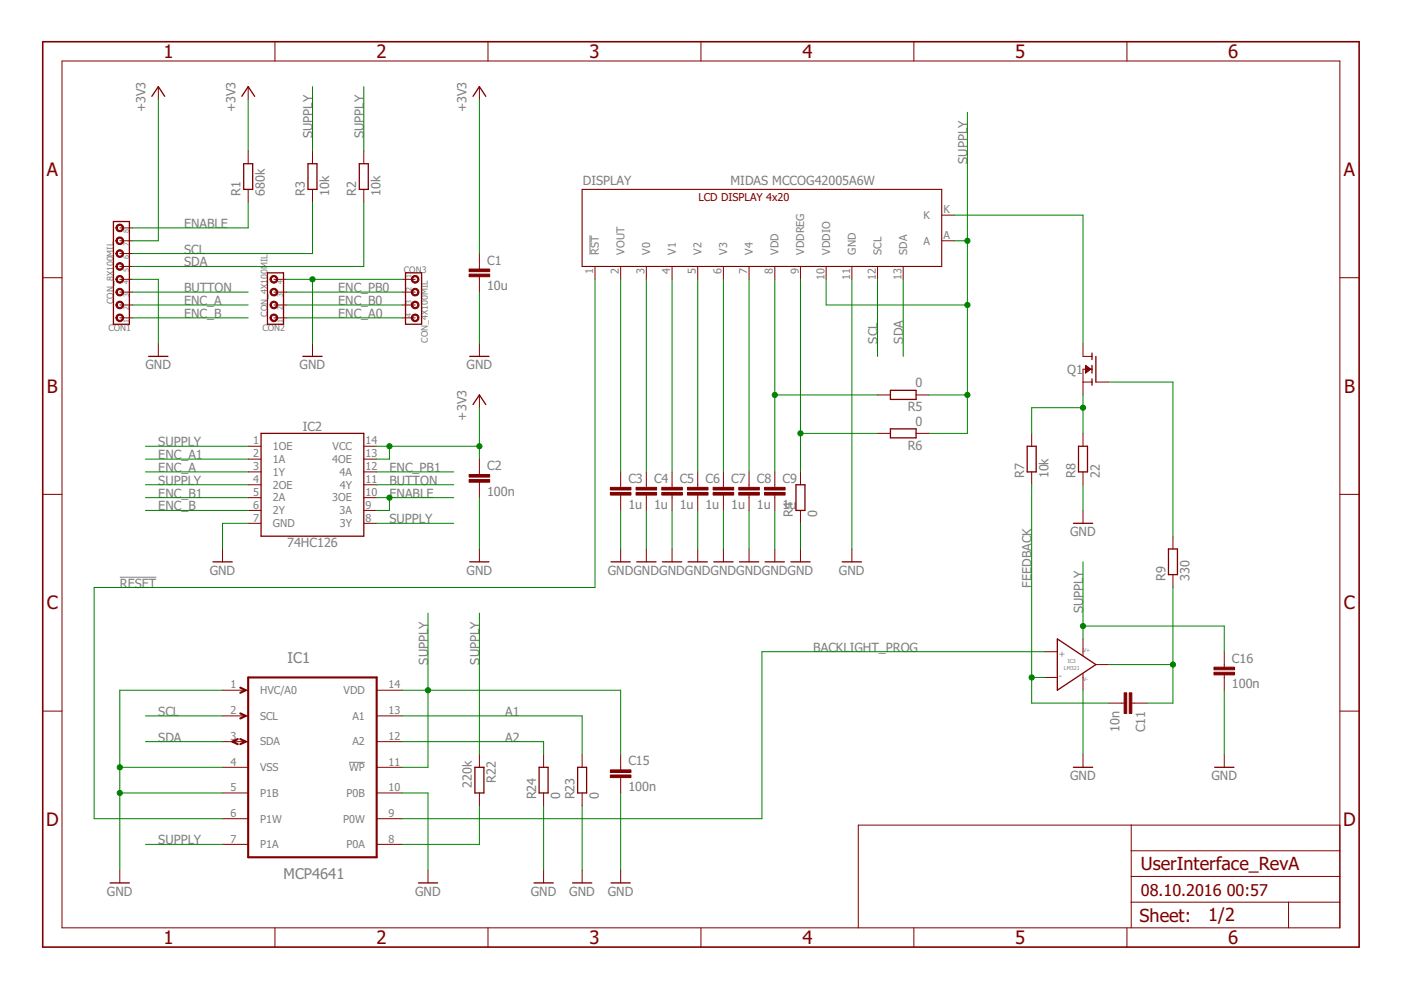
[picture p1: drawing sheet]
<svg xmlns="http://www.w3.org/2000/svg" width="297mm" height="210mm" viewBox="0 0 297 210" stroke-linecap="round" stroke-linejoin="round" font-family="sans-serif">
<path d="M125.1 49.9v4.1M25.4 122.4h7.7M74 161.6h3.3" fill="none" stroke="#808080" stroke-width=".21"/>
<g fill="none" stroke="#800000" stroke-width=".21">
<path d="M13.1 12.9h271v183.8h-271zM33.6 18.4v2.7M52.6 18.4v2.7M58.3 8.8v4.1M101.6 18.4v2.7M103.5 8.8v4.1M148.6 8.8v4.1M193.8 8.8v4.1M238.9 8.8v4.1M52.6 32v2.7M66.3 32v2.7M77.1 32v2.7"/>
<path d="M9.1 58.9h4M25.4 51.1h2.7M25.4 59.2h2.7M25.4 56.5h2.7M25.4 53.8h2.7M25.4 48.3h2.7M52.6 40.2v2.7M58.1 59.2h2.7M66.3 40.2v2.7M77.1 40.2v2.7M85.3 59.2h2.7M101.6 53.8v3.2"/>
<path d="M101.6 58.7v3.2M126.2 56.5v2.7M131.6 56.5v2.7M137 56.5v2.7M142.5 56.5v2.7M147.9 56.5v2.7M153.4 56.5v2.7M158.8 56.5v2.7M164.3 56.5v2.7M169.7 56.5v2.7M175.2 56.5v2.7M180.6 56.5v2.7"/>
<path d="M186.1 56.5v2.7M191.5 56.5v2.7M199.7 45.6h2.7M199.7 51.1h2.7M284.1 58.9h4.1M25.4 67.4h2.7M25.4 64.7h2.7M25.4 61.9h2.7M33.6 72.8v2.8M58.1 67.4h2.7M58.1 64.7h2.7M58.1 61.9h2.7"/>
<path d="M66.3 72.8v2.8M85.3 67.4h2.7M85.3 64.7h2.7M85.3 61.9h2.7M101.6 72.8v2.8M229.6 72.8v2.8h1.9M230.2 77.5l1 .8-1 .8M230.2 77.5v1.6M230.2 79.1h.1M230.2 78.9h.2M230.2 78.8h.4M230.2 78.7h.5"/>
<path d="M230.2 78.5h.7M230.2 78.4h.9M230.2 78.1h.9M230.2 78h.7M230.2 77.9h.5M230.2 77.7h.3M230.2 77.6h.2M230.2 77.5h.1M231.5 78.3h-1.9v5.4M52.6 94.6h2.8M52.6 97.3h2.8M77.1 94.6h2.8"/>
<path d="M77.1 97.3h2.8M101.6 83.7v2.7M101.6 97.3v3.3M186.1 83.7h2.7M186.1 91.9h2.7M194.2 83.7h2.7M194.2 91.9h2.7M218.7 91.9v2.7M229.6 91.9v2.7M229.6 81h1.9M232.3 81h2.8M9.1 104.8h4"/>
<path d="M47.2 116.4v2.7M52.6 105.5h2.8M52.6 102.8h2.8M52.6 100.1h2.8M52.6 108.2h2.8M52.6 111h2.8M77.1 105.5h2.8M77.1 102.8h2.8M77.1 100.1h2.8M77.1 108.2h2.8M77.1 111h2.8M101.6 102.2v3.3"/>
<path d="M101.6 116.4v2.7M131.6 100.1v3.2M131.6 105v3.2M131.6 116.4v2.7M137 100.1v3.2M137 105v3.2M137 116.4v2.7M142.5 100.1v3.2M142.5 105v3.2M142.5 116.4v2.7M147.9 100.1v3.2M147.9 105v3.2"/>
<path d="M147.9 116.4v2.7M153.4 100.1v3.2M153.4 105v3.2M153.4 116.4v2.7M158.8 100.1v3.2M158.8 105v3.2M158.8 116.4v2.7M164.3 100.1v3.2M164.3 105v3.2M164.3 116.4v2.7M169.7 100.1v2.7M169.7 108.2v2.8"/>
<path d="M169.7 116.4v2.7M180.6 116.4v2.7M218.7 100.1v2.7M229.6 100.1v2.7M229.6 108.2v2.8M248.7 113.7v2.7M284.1 104.8h4.1M221.4 138.2h2.8M229.6 135.5v3.5M248.7 121.8v2.8M259.6 138.2v3.3M9.1 150.8h4"/>
<path d="M47.2 146.3h5.4M47.2 151.8h5.4M47.2 157.2h5.4M79.9 146.3h5.4M79.9 151.8h5.4M79.9 157.2h5.4M101.6 160v2.7M115.3 160v2.7M123.4 160v2.7M131.6 160v3.2M221.4 143.6h2.8M229.6 142.8v3.5"/>
<path d="M229.6 160v2.7M232.3 140.9h2.8M235.1 149.1h3.2M240 149.1h3.2M259.6 143.1v3.2M259.6 160v2.7M284.1 150.8h4.1M47.2 179h5.4M47.2 162.7h5.4M47.2 168.1h5.4M47.2 173.6h5.4M79.9 179h5.4"/>
<path d="M79.9 162.7h5.4M79.9 168.1h5.4M79.9 173.6h5.4M101.6 168.1v2.8M115.3 168.1v2.8M123.4 168.1v2.8M131.6 164.9v3.2M239.8 174.9v21.8M284.1 174.9h-102.1v21.8M25.4 184.5v2.7M58.3 196.7v4.1M90.7 184.5v2.7"/>
<path d="M103.5 196.7v4.1M115.3 184.5v2.7M123.4 184.5v2.7M131.6 184.5v2.7M148.6 196.7v4.1M193.8 196.7v4.1M238.9 196.7v4.1M239.8 191.3h44.3M239.8 185.8h44.3M239.8 180.4h44.3M273.2 191.3v5.4"/>
</g>
<path d="M9.1 8.8h279.1v192h-279.1z" fill="none" stroke="#800000" stroke-width=".34"/>
<path d="M123.4 40.2h76.3v16.3h-76.3z" fill="none" stroke="#800000" stroke-width=".23"/>
<g fill="#800000" stroke="#800000" stroke-width=".21">
<path d="M129.4 104.4h4.4v.6h-4.4z"/>
<path d="M129.4 103.3h4.4v.6h-4.4z"/>
<path d="M134.9 104.4h4.3v.6h-4.3z"/>
<path d="M134.9 103.3h4.3v.6h-4.3z"/>
<path d="M140.3 104.4h4.4v.6h-4.4z"/>
<path d="M140.3 103.3h4.4v.6h-4.4z"/>
<path d="M145.8 104.4h4.3v.6h-4.3z"/>
<path d="M145.8 103.3h4.3v.6h-4.3z"/>
<path d="M151.2 104.4h4.4v.6h-4.4z"/>
<path d="M151.2 103.3h4.4v.6h-4.4z"/>
<path d="M156.6 104.4h4.4v.6h-4.4z"/>
<path d="M156.6 103.3h4.4v.6h-4.4z"/>
<path d="M162.1 104.4h4.4v.6h-4.4z"/>
<path d="M162.1 103.3h4.4v.6h-4.4z"/>
<path d="M99.5 101.7h4.3v.5h-4.3z"/>
<path d="M99.5 100.6h4.3v.6h-4.3z"/>
<path d="M238.3 146.9h.6v4.4h-.6z"/>
<path d="M239.4 146.9h.6v4.4h-.6z"/>
<path d="M99.5 58.1h4.3v.6h-4.3z"/>
<path d="M99.5 57h4.3v.6h-4.3z"/>
<path d="M129.4 164.3h4.4v.6h-4.4z"/>
<path d="M129.4 163.2h4.4v.6h-4.4z"/>
<path d="M257.4 142.5h4.3v.6h-4.3z"/>
<path d="M257.4 141.5h4.3v.5h-4.3z"/>
</g>
<g fill="none" stroke="#800000" stroke-width=".28">
<path d="M32.2 20.4l1.4-2 1.3 2M51.3 20.4l1.3-2 1.4 2M51.7 34.7h1.9v5.5h-1.9zM65.3 34.7h1.9v5.5h-1.9zM76.2 34.7h1.9v5.5h-1.9zM100.3 20.4l1.3-2 1.4 2M24 47h3.4v21.7h-3.4zM56.7 57.8h3.4v10.9h-3.4zM86 57.8h3.4v10.9h-3.4zM31.5 75.6h4.1M64.2 75.6h4.1M99.6 75.6h4.1"/>
<path d="M231.5 74.9v1.3M231.5 77.5v1.6M232.3 75.6v5.4M55.4 91.9h21.7v21.8h-21.7zM100.3 85.8l1.3-2.1 1.4 2.1M188.8 82.8h5.4v1.9h-5.4zM188.8 90.9h5.4v1.9h-5.4zM217.8 94.6h1.9v5.5h-1.9zM228.7 94.6h1.9v5.5h-1.9zM231.5 80.3v1.4M45.1 119.1h4.1M99.6 119.1h4.1"/>
<path d="M129.6 119.1h4M135 119.1h4.1M140.4 119.1h4.1M145.9 119.1h4.1M151.3 119.1h4.1M156.8 119.1h4.1M162.2 119.1h4.1M167.7 119.1h4.1M168.8 102.8h1.9v5.4h-1.9zM178.6 119.1h4M227.6 111h4.1M247.7 116.4h1.9v5.4h-1.9z"/>
<path d="M224.2 135.5l8.1 5.4-8.1 5.4zM100.7 162.7h1.9v5.4h-1.9zM114.3 162.7h1.9v5.4h-1.9zM122.5 162.7h1.9v5.4h-1.9zM227.6 162.7h4.1M257.5 162.7h4.1M23.3 187.2h4.1M88.7 187.2h4.1M113.2 187.2h4.1M121.4 187.2h4.1M129.6 187.2h4"/>
</g>
<g fill="#800000" stroke="#800000" stroke-width=".21">
<path d="M24.8 66.9a.82 .82 0 0 1 1.3 0 .82 .82 0 0 1-.5 1.3 .82 .82 0 0 1-1-.8h.2a.54 .54 0 0 1 .8-.6 .54 .54 0 0 1 .2 .9 .54 .54 0 0 1-.9-.1l-.1-.2h-.2z" fill-rule="evenodd"/>
<path d="M24.8 64.1a.82 .82 0 0 1 1.3 .1 .82 .82 0 0 1-.5 1.2 .82 .82 0 0 1-1-.7h.2a.54 .54 0 0 1 .8-.6 .54 .54 0 0 1 .2 .9 .54 .54 0 0 1-.9-.1l-.1-.2h-.2z" fill-rule="evenodd"/>
<path d="M24.8 61.4a.82 .82 0 0 1 1.3 .1 .82 .82 0 0 1-.5 1.2 .82 .82 0 0 1-1-.8h.2a.54 .54 0 0 1 .8-.5 .54 .54 0 0 1 .2 .9 .54 .54 0 0 1-.9-.2l-.1-.2h-.2z" fill-rule="evenodd"/>
<path d="M24.8 58.7a.82 .82 0 0 1 1.3 .1 .82 .82 0 0 1-.5 1.2 .82 .82 0 0 1-1-.8h.2a.54 .54 0 0 1 .8-.5 .54 .54 0 0 1 .2 .9 .54 .54 0 0 1-.9-.2l-.1-.2h-.2z" fill-rule="evenodd"/>
<path d="M24.8 56a.82 .82 0 0 1 1.3 0 .82 .82 0 0 1-.5 1.3 .82 .82 0 0 1-1-.8h.2a.54 .54 0 0 1 .8-.5 .54 .54 0 0 1 .2 .9 .54 .54 0 0 1-.9-.2l-.1-.2h-.2z" fill-rule="evenodd"/>
<path d="M24.8 53.3a.82 .82 0 0 1 1.3 0 .82 .82 0 0 1-.5 1.3 .82 .82 0 0 1-1-.8h.2a.54 .54 0 0 1 .8-.6 .54 .54 0 0 1 .2 .9 .54 .54 0 0 1-.9-.1l-.1-.2h-.2z" fill-rule="evenodd"/>
<path d="M24.8 50.5a.82 .82 0 0 1 1.3 .1 .82 .82 0 0 1-.5 1.2 .82 .82 0 0 1-1-.7h.2a.54 .54 0 0 1 .8-.6 .54 .54 0 0 1 .2 .9 .54 .54 0 0 1-.9-.2l-.1-.1h-.2z" fill-rule="evenodd"/>
<path d="M24.8 47.8a.82 .82 0 0 1 1.3 .1 .82 .82 0 0 1-.5 1.2 .82 .82 0 0 1-1-.8h.2a.54 .54 0 0 1 .8-.5 .54 .54 0 0 1 .2 .9 .54 .54 0 0 1-.9-.2l-.1-.2h-.2z" fill-rule="evenodd"/>
<path d="M57.4 66.9a.82 .82 0 0 1 1.4 0 .82 .82 0 0 1-.5 1.3 .82 .82 0 0 1-1-.8h.2a.55 .55 0 0 1 .8-.5 .55 .55 0 0 1 .1 .9 .55 .55 0 0 1-.8-.2l-.1-.2h-.2z" fill-rule="evenodd"/>
<path d="M57.4 64.1a.82 .82 0 0 1 1.4 .1 .82 .82 0 0 1-.5 1.2 .82 .82 0 0 1-1-.7h.2a.55 .55 0 0 1 .8-.5 .55 .55 0 0 1 .1 .9 .55 .55 0 0 1-.8-.2l-.1-.2h-.2z" fill-rule="evenodd"/>
<path d="M57.4 61.4a.82 .82 0 0 1 1.4 .1 .82 .82 0 0 1-.5 1.2 .82 .82 0 0 1-1-.8h.2a.55 .55 0 0 1 .8-.4 .55 .55 0 0 1 .1 .9 .55 .55 0 0 1-.8-.3l-.1-.2h-.2z" fill-rule="evenodd"/>
<path d="M57.4 58.7a.82 .82 0 0 1 1.4 .1 .82 .82 0 0 1-.5 1.2 .82 .82 0 0 1-1-.8h.2a.55 .55 0 0 1 .8-.4 .55 .55 0 0 1 .1 .9 .55 .55 0 0 1-.8-.3l-.1-.2h-.2z" fill-rule="evenodd"/>
<path d="M87.4 58.7a.82 .82 0 0 1 1.3 .1 .82 .82 0 0 1-.4 1.2 .82 .82 0 0 1-1.1-.8h.3a.54 .54 0 0 1 .7-.5 .54 .54 0 0 1 .2 .9 .54 .54 0 0 1-.9-.2v-.2h-.3z" fill-rule="evenodd"/>
<path d="M87.4 61.4a.82 .82 0 0 1 1.3 .1 .82 .82 0 0 1-.5 1.2 .82 .82 0 0 1-1-.8h.3a.54 .54 0 0 1 .7-.5 .54 .54 0 0 1 .2 .9 .54 .54 0 0 1-.9-.2v-.2h-.3z" fill-rule="evenodd"/>
<path d="M87.4 64.1a.82 .82 0 0 1 1.3 .1 .82 .82 0 0 1-.4 1.2 .82 .82 0 0 1-1.1-.7h.3a.54 .54 0 0 1 .7-.6 .54 .54 0 0 1 .2 .9 .54 .54 0 0 1-.9-.1v-.2h-.3z" fill-rule="evenodd"/>
<path d="M87.4 66.9a.82 .82 0 0 1 1.3 0 .82 .82 0 0 1-.4 1.3 .82 .82 0 0 1-1.1-.8h.3a.54 .54 0 0 1 .7-.6 .54 .54 0 0 1 .2 .9 .54 .54 0 0 1-.9-.1v-.2h-.3z" fill-rule="evenodd"/>
</g>
<path d="M50.4 156.7l-1.1 .5 1.1 .6M50.9 145.8l1.2 .5-1.2 .6M50.9 151.3l1.2 .5-1.2 .5M50.9 156.7l1.2 .5-1.2 .6M52.6 143.6h27.3v38.2h-27.3z" fill="none" stroke="#800000" stroke-width=".44"/>
<g fill="none" stroke="#008000" stroke-width=".21">
<path d="M66.3 18.4v13.6M77.1 18.4v13.6M33.6 21.1v30h-5.5M52.6 21.1v10.9M101.6 21.1v32.7M205.1 23.8v68.1h-8.2M28.1 59.2h5.5v13.6M52.6 42.9v5.4h-24.5M60.8 59.2h24.5M66.3 42.9v10.9h-38.2M66.3 59.2v13.6M77.1 42.9v13.6h-49"/>
<path d="M126.2 59.2v65.4h-106.2v49h27.2M131.6 59.2v40.9M137 59.2v40.9M142.5 59.2v40.9M147.9 59.2v40.9M153.4 59.2v40.9M158.8 59.2v40.9M164.3 59.2v40.9M169.7 59.2v40.9M175.2 59.2v5.5h29.9M180.6 59.2v57.2M186.1 59.2v16.4"/>
<path d="M191.5 59.2v16.4M202.4 45.6h27.2v27.2M202.4 51.1h2.7M28.1 61.9h24.5M28.1 64.7h24.5M28.1 67.4h24.5M60.8 61.9h24.5M60.8 64.7h24.5M60.8 67.4h24.5M101.6 61.9v10.9M30.8 94.6h21.8M30.8 97.3h21.8"/>
<path d="M79.9 94.6h21.7M82.6 94.6v2.7h-2.7M101.6 86.4v10.9M164.3 83.7h21.8M169.7 91.9h16.4M196.9 83.7h8.2M229.6 83.7v8.2M229.6 86.4h-10.9v5.5M235.1 81h13.6v32.7M30.8 105.5h21.8M30.8 108.2h21.8M30.8 102.8h21.8"/>
<path d="M30.8 100.1h21.8M52.6 111h-5.4v5.4M79.9 111h16.3M79.9 105.5h16.3M79.9 102.8h16.3M79.9 100.1h16.3M82.6 105.5v2.7h-2.7M101.6 105.5v10.9M131.6 108.2v8.2M137 108.2v8.2M142.5 108.2v8.2M147.9 108.2v8.2"/>
<path d="M153.4 108.2v8.2M158.8 108.2v8.2M164.3 108.2v8.2M169.7 111v5.4M218.7 102.8v46.3h16.4M229.6 102.8v5.4M229.6 119.1v16.4M90.7 130v32.7h-5.4M101.6 130v30M221.4 138.2h-59.9v35.4h-76.2M229.6 132.7h30v5.5M248.7 124.6v24.5h-5.5"/>
<path d="M30.8 151.8h16.4M30.8 157.2h16.4M47.2 146.3h-21.8v38.2M85.3 146.3h46.3v13.7M85.3 157.2h30v2.8M85.3 151.8h38.1v8.2M218.7 143.6h2.7M229.6 146.3v13.7M235.1 140.9h13.6M259.6 146.3v13.7M25.4 162.7h21.8M25.4 168.1h21.8"/>
<path d="M30.8 179h16.4M85.3 168.1h5.4v16.4M101.6 170.9v8.1h-16.3M115.3 170.9v13.6M123.4 170.9v13.6M131.6 168.1v16.4"/>
</g>
<g fill="#008000" stroke="#008000" stroke-width=".21">
<circle cx="66.3" cy="59.2" r=".55"/>
<circle cx="25.4" cy="162.7" r=".55"/>
<circle cx="25.4" cy="168.1" r=".55"/>
<circle cx="101.6" cy="94.6" r=".55"/>
<circle cx="82.6" cy="94.6" r=".55"/>
<circle cx="82.6" cy="105.5" r=".55"/>
<circle cx="218.7" cy="143.6" r=".55"/>
<circle cx="248.7" cy="140.9" r=".55"/>
<circle cx="229.6" cy="86.4" r=".55"/>
<circle cx="205.1" cy="51.1" r=".55"/>
<circle cx="205.1" cy="83.7" r=".55"/>
<circle cx="205.1" cy="64.7" r=".55"/>
<circle cx="229.6" cy="132.7" r=".55"/>
<circle cx="90.7" cy="146.3" r=".55"/>
<circle cx="164.3" cy="83.7" r=".55"/>
<circle cx="169.7" cy="91.9" r=".55"/>
</g>
<g font-size="3.9" fill="#800000">
<text x="34.6" y="12.3">1</text>
<text x="79.8" y="12.3">2</text>
<text x="125" y="12.3">3</text>
<text x="170.1" y="12.3">4</text>
<text x="215.3" y="12.3">5</text>
<text x="260.4" y="12.3">6</text>
<text x="9.9" y="37.3">A</text>
<text x="284.9" y="37.3">A</text>
<text x="9.9" y="83.2">B</text>
<text x="285" y="83.2">B</text>
<text x="9.9" y="129.2">C</text>
<text x="284.9" y="129.2">C</text>
<text x="9.8" y="175.1">D</text>
<text x="284.8" y="175.1">D</text>
<text x="34.6" y="200.2">1</text>
<text x="79.8" y="200.2">2</text>
<text x="125" y="200.2">3</text>
<text x="170.1" y="200.2">4</text>
<text x="215.3" y="200.2">5</text>
<text x="260.4" y="200.2">6</text>
</g>
<g font-size="3.8" fill="#800000">
<text x="241.9" y="184.5">UserInterface_RevA</text>
<text x="241.6" y="195.5">Sheet:</text>
<text x="256.2" y="195.4">1/2</text>
</g>
<g font-size="3.5" fill="#800000">
<text x="241.9" y="189.9">08.10.2016</text>
<text x="260.1" y="189.9">00:57</text>
</g>
<g font-size="3.2" fill="#808080">
<text x="61" y="140.7">IC1</text>
<text x="60.1" y="186.3">MCP4641</text>
</g>
<g font-size="2.7" fill="#808080">
<text x="30.8" y="23.8" transform="rotate(-90 30.8 23.8)">+3V3</text>
<text x="49.9" y="23.8" transform="rotate(-90 49.9 23.8)">+3V3</text>
<text x="98.9" y="23.8" transform="rotate(-90 98.9 23.8)">+3V3</text>
<text x="66.2" y="29.3" transform="rotate(-90 66.2 29.3)">SUPPLY</text>
<text x="77.1" y="29.3" transform="rotate(-90 77.1 29.3)">SUPPLY</text>
<text x="205.1" y="34.7" transform="rotate(-90 205.1 34.7)">SUPPLY</text>
<text x="51" y="41.5" transform="rotate(-90 51 41.5)">R1</text>
<text x="56.2" y="41.5" transform="rotate(-90 56.2 41.5)">680k</text>
<text x="64.6" y="41.5" transform="rotate(-90 64.6 41.5)">R3</text>
<text x="69.8" y="41.5" transform="rotate(-90 69.8 41.5)">10k</text>
<text x="75.5" y="41.5" transform="rotate(-90 75.5 41.5)">R2</text>
<text x="80.7" y="41.5" transform="rotate(-90 80.7 41.5)">10k</text>
<text x="123.6" y="39.1">DISPLAY</text>
<text x="154.9" y="39.1">MIDAS MCCOG42005A6W</text>
<text x="39" y="53.8">SCL</text>
<text x="39" y="48.3">ENABLE</text>
<text x="39" y="56.5">SDA</text>
<text x="103.3" y="56.1">C1</text>
<text x="39" y="61.9">BUTTON</text>
<text x="39" y="64.7">ENC_A</text>
<text x="71.7" y="61.9">ENC_PB0</text>
<text x="71.7" y="64.7">ENC_B0</text>
<text x="103.3" y="61.5">10u</text>
<text x="39" y="67.4">ENC_B</text>
<text x="71.7" y="67.4">ENC_A0</text>
<text x="186.1" y="72.8" transform="rotate(-90 186.1 72.8)">SCL</text>
<text x="191.5" y="72.8" transform="rotate(-90 191.5 72.8)">SDA</text>
<text x="30.8" y="78.3">GND</text>
<text x="63.5" y="78.3">GND</text>
<text x="98.9" y="78.3">GND</text>
<text x="194.1" y="82.1">0</text>
<text x="226.3" y="79.2">Q1</text>
<text x="98.9" y="89.2" transform="rotate(-90 98.9 89.2)">+3V3</text>
<text x="192.5" y="87.2">R5</text>
<text x="33.6" y="94.6">SUPPLY</text>
<text x="64.2" y="91.5">IC2</text>
<text x="192.5" y="95.4">R6</text>
<text x="194.1" y="90.3">0</text>
<text x="33.6" y="100.1">ENC_A</text>
<text x="33.6" y="97.3">ENC_A1</text>
<text x="82.6" y="100.1">ENC_PB1</text>
<text x="103.3" y="99.7">C2</text>
<text x="217.1" y="101.4" transform="rotate(-90 217.1 101.4)">R7</text>
<text x="222.3" y="101.4" transform="rotate(-90 222.3 101.4)">10k</text>
<text x="228" y="101.4" transform="rotate(-90 228 101.4)">R8</text>
<text x="233.2" y="101.4" transform="rotate(-90 233.2 101.4)">22</text>
<text x="33.6" y="102.8">SUPPLY</text>
<text x="33.6" y="105.5">ENC_B1</text>
<text x="82.6" y="105.5">ENABLE</text>
<text x="82.6" y="102.8">BUTTON</text>
<text x="103.3" y="105.1">100n</text>
<text x="133.2" y="107.8">1u</text>
<text x="133.2" y="102.4">C3</text>
<text x="138.7" y="107.8">1u</text>
<text x="138.7" y="102.4">C4</text>
<text x="144.1" y="107.8">1u</text>
<text x="144.1" y="102.4">C5</text>
<text x="149.6" y="107.8">1u</text>
<text x="149.6" y="102.4">C6</text>
<text x="155" y="107.8">1u</text>
<text x="155" y="102.4">C7</text>
<text x="160.5" y="107.8">1u</text>
<text x="160.5" y="102.4">C8</text>
<text x="165.9" y="107.8">1u</text>
<text x="165.9" y="102.4">C9</text>
<text x="33.6" y="108.2">ENC_B</text>
<text x="82.6" y="111">SUPPLY</text>
<text x="168.1" y="109.6" transform="rotate(-90 168.1 109.6)">R4</text>
<text x="173.3" y="109.6" transform="rotate(-90 173.3 109.6)">0</text>
<text x="226.9" y="113.7">GND</text>
<text x="60.9" y="116">74HC126</text>
<text x="25.4" y="124.6">RESET</text>
<text x="44.5" y="121.8">GND</text>
<text x="98.9" y="121.8">GND</text>
<text x="128.9" y="121.8">GNDGNDGNDGNDGNDGNDGNDGND</text>
<text x="177.9" y="121.8">GND</text>
<text x="218.7" y="124.6" transform="rotate(-90 218.7 124.6)">FEEDBACK</text>
<text x="247.1" y="123.2" transform="rotate(-90 247.1 123.2)">R9</text>
<text x="252.2" y="123.2" transform="rotate(-90 252.2 123.2)">330</text>
<text x="229.6" y="130" transform="rotate(-90 229.6 130)">SUPPLY</text>
<text x="90.7" y="140.9" transform="rotate(-90 90.7 140.9)">SUPPLY</text>
<text x="101.6" y="140.9" transform="rotate(-90 101.6 140.9)">SUPPLY</text>
<text x="172.4" y="138.2">BACKLIGHT_PROG</text>
<text x="261.2" y="140.5">C16</text>
<text x="261.2" y="145.9">100n</text>
<text x="33.6" y="151.8">SCL</text>
<text x="107.1" y="151.8">A1</text>
<text x="237.4" y="155.1" transform="rotate(-90 237.4 155.1)">10n</text>
<text x="242.8" y="155.2" transform="rotate(-90 242.8 155.2)">C11</text>
<text x="33.6" y="157.2">SDA</text>
<text x="107.1" y="157.2">A2</text>
<text x="100" y="167" transform="rotate(-90 100 167)">220k</text>
<text x="105.2" y="165.9" transform="rotate(-90 105.2 165.9)">R22</text>
<text x="133.2" y="167.7">100n</text>
<text x="133.2" y="162.3">C15</text>
<text x="226.9" y="165.4">GND</text>
<text x="256.9" y="165.4">GND</text>
<text x="113.6" y="169.5" transform="rotate(-90 113.6 169.5)">R24</text>
<text x="118.8" y="169.5" transform="rotate(-90 118.8 169.5)">0</text>
<text x="121.8" y="169.5" transform="rotate(-90 121.8 169.5)">R23</text>
<text x="127" y="169.5" transform="rotate(-90 127 169.5)">0</text>
<text x="33.6" y="179">SUPPLY</text>
<text x="22.7" y="189.9">GND</text>
<text x="88" y="189.9">GND</text>
<text x="112.5" y="189.9">GND</text>
<text x="120.7" y="189.9">GND</text>
<text x="128.9" y="189.9">GND</text>
</g>
<text font-size="2.3" fill="#800000" x="148.1" y="42.7">LCD DISPLAY 4x20</text>
<g font-size="2.3" fill="#808080">
<text x="195.8" y="46.4">K</text>
<text x="200" y="45.2">K</text>
<text x="127" y="54" transform="rotate(-90 127 54)">RST</text>
<text x="132.4" y="54" transform="rotate(-90 132.4 54)">VOUT</text>
<text x="137.9" y="54" transform="rotate(-90 137.9 54)">V0</text>
<text x="143.3" y="54" transform="rotate(-90 143.3 54)">V1</text>
<text x="148.7" y="54" transform="rotate(-90 148.7 54)">V2</text>
<text x="154.2" y="54" transform="rotate(-90 154.2 54)">V3</text>
<text x="159.6" y="54" transform="rotate(-90 159.6 54)">V4</text>
<text x="165.1" y="54" transform="rotate(-90 165.1 54)">VDD</text>
<text x="170.5" y="54" transform="rotate(-90 170.5 54)">VDDREG</text>
<text x="176" y="54" transform="rotate(-90 176 54)">VDDIO</text>
<text x="181.4" y="54" transform="rotate(-90 181.4 54)">GND</text>
<text x="186.9" y="54" transform="rotate(-90 186.9 54)">SCL</text>
<text x="192.3" y="54" transform="rotate(-90 192.3 54)">SDA</text>
<text x="195.8" y="51.9">A</text>
<text x="200" y="50.7">A</text>
<text x="125.8" y="58.1" transform="rotate(-90 125.8 58.1)">1</text>
<text x="131.2" y="58.1" transform="rotate(-90 131.2 58.1)">2</text>
<text x="136.7" y="58.1" transform="rotate(-90 136.7 58.1)">3</text>
<text x="142.1" y="58.1" transform="rotate(-90 142.1 58.1)">4</text>
<text x="147.6" y="58.1" transform="rotate(-90 147.6 58.1)">5</text>
<text x="153" y="58.1" transform="rotate(-90 153 58.1)">6</text>
<text x="158.4" y="58.1" transform="rotate(-90 158.4 58.1)">7</text>
<text x="163.9" y="58.1" transform="rotate(-90 163.9 58.1)">8</text>
<text x="169.3" y="58.1" transform="rotate(-90 169.3 58.1)">9</text>
<text x="174.8" y="59.4" transform="rotate(-90 174.8 59.4)">10</text>
<text x="180.2" y="59.4" transform="rotate(-90 180.2 59.4)">11</text>
<text x="185.7" y="59.4" transform="rotate(-90 185.7 59.4)">12</text>
<text x="191.1" y="59.4" transform="rotate(-90 191.1 59.4)">13</text>
<text x="53.7" y="94.2">1</text>
<text x="57.9" y="95.4">1OE</text>
<text x="70.5" y="95.4">VCC</text>
<text x="77.5" y="94.2">14</text>
<text x="53.7" y="97">2</text>
<text x="53.7" y="99.7">3</text>
<text x="57.9" y="98.2">1A</text>
<text x="57.9" y="100.9">1Y</text>
<text x="70.4" y="98.2">4OE</text>
<text x="72" y="100.9">4A</text>
<text x="77.5" y="99.7">12</text>
<text x="77.5" y="97">13</text>
<text x="53.7" y="105.1">5</text>
<text x="53.7" y="102.4">4</text>
<text x="53.7" y="107.8">6</text>
<text x="57.9" y="106.3">2A</text>
<text x="57.9" y="103.6">2OE</text>
<text x="70.4" y="106.3">3OE</text>
<text x="72" y="103.6">4Y</text>
<text x="77.5" y="107.8">9</text>
<text x="77.5" y="105.1">10</text>
<text x="77.5" y="102.4">11</text>
<text x="53.7" y="110.6">7</text>
<text x="57.9" y="109">2Y</text>
<text x="57.9" y="111.8">GND</text>
<text x="72" y="109">3A</text>
<text x="72" y="111.8">3Y</text>
<text x="77.5" y="110.6">8</text>
<text x="48.9" y="146">1</text>
<text x="55.1" y="147.2">HVC/A0</text>
<text x="72.8" y="147.2">VDD</text>
<text x="82.4" y="146">14</text>
<text x="48.9" y="151.4">2</text>
<text x="55.1" y="152.6">SCL</text>
<text x="74.7" y="152.6">A1</text>
<text x="82.4" y="151.4">13</text>
<text x="48.9" y="156.9">3</text>
<text x="55.1" y="158.1">SDA</text>
<text x="74.7" y="158.1">A2</text>
<text x="82.4" y="156.9">12</text>
<text x="48.9" y="162.3">4</text>
<text x="48.9" y="167.8">5</text>
<text x="55.1" y="163.5">VSS</text>
<text x="74" y="163.5">WP</text>
<text x="82.4" y="167.8">10</text>
<text x="82.4" y="162.3">11</text>
<text x="48.9" y="173.2">6</text>
<text x="55.1" y="169">P1B</text>
<text x="73.5" y="168.9">P0B</text>
<text x="82.4" y="173.2">9</text>
<text x="48.9" y="178.6">7</text>
<text x="55.1" y="179.8">P1A</text>
<text x="55.1" y="174.4">P1W</text>
<text x="72.7" y="174.4">P0W</text>
<text x="73.4" y="179.8">P0A</text>
<text x="82.4" y="178.6">8</text>
</g>
<g font-size="1.9" fill="#808080">
<text x="85.6" y="57.9">CON</text>
<text x="89.4" y="57.9">3</text>
<text x="24" y="64.4" transform="rotate(-90 24 64.4)">CON_8X100MIL</text>
<text x="23" y="70.1">CON1</text>
<text x="55.7" y="70.1">CON2</text>
<text x="56.7" y="67.2" transform="rotate(-90 56.7 67.2)">CON_4X100MIL</text>
<text x="90.7" y="72.6" transform="rotate(-90 90.7 72.6)">CON_4X100MIL</text>
<text x="224.5" y="139.2">+</text>
<text x="224.5" y="144">-</text>
</g>
<g font-size="1.5" fill="#808080">
<text x="27.3" y="52.1" transform="rotate(-90 27.3 52.1)">7</text>
<text x="27.3" y="49.4" transform="rotate(-90 27.3 49.4)">8</text>
<text x="27.3" y="57.6" transform="rotate(-90 27.3 57.6)">5</text>
<text x="27.3" y="54.9" transform="rotate(-90 27.3 54.9)">6</text>
<text x="87.2" y="59" transform="rotate(-90 87.2 59)">1</text>
<text x="27.3" y="65.7" transform="rotate(-90 27.3 65.7)">2</text>
<text x="27.3" y="63" transform="rotate(-90 27.3 63)">3</text>
<text x="27.3" y="60.3" transform="rotate(-90 27.3 60.3)">4</text>
<text x="60" y="65.7" transform="rotate(-90 60 65.7)">2</text>
<text x="60" y="63" transform="rotate(-90 60 63)">3</text>
<text x="60" y="60.3" transform="rotate(-90 60 60.3)">4</text>
<text x="87.2" y="64.4" transform="rotate(-90 87.2 64.4)">3</text>
<text x="87.2" y="61.7" transform="rotate(-90 87.2 61.7)">2</text>
<text x="27.3" y="68.5" transform="rotate(-90 27.3 68.5)">1</text>
<text x="60" y="68.5" transform="rotate(-90 60 68.5)">1</text>
<text x="87.2" y="67.1" transform="rotate(-90 87.2 67.1)">4</text>
</g>
<g font-size="1.1" fill="#808080">
<text x="225.6" y="142.1">LM321</text>
<text x="226.4" y="140.6">IC3</text>
<text x="229.6" y="138.2">V+</text>
<text x="229.6" y="144.5">V-</text>
</g>
</svg>
